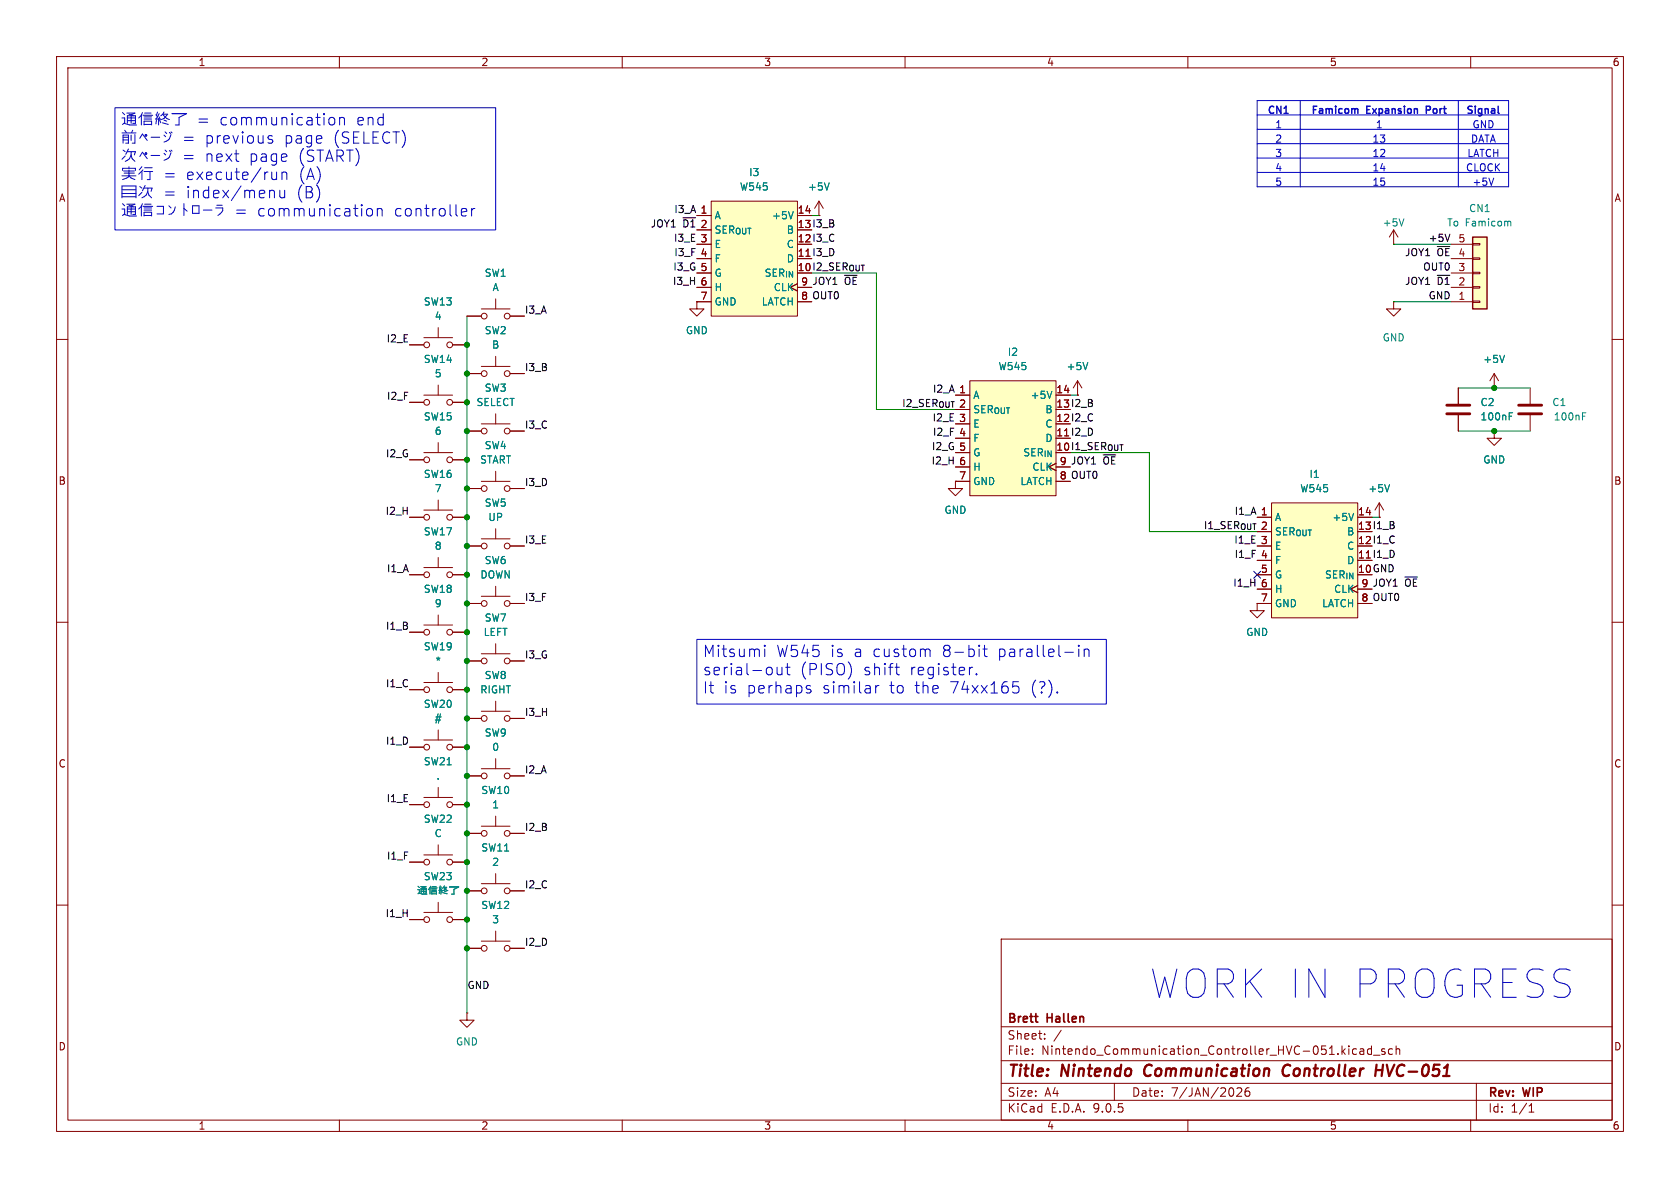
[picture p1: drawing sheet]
<svg xmlns="http://www.w3.org/2000/svg" width="297mm" height="210mm" viewBox="0 0 297 210" stroke-linecap="round" stroke-linejoin="round" font-family="sans-serif">
<g fill="none" stroke="#840000" stroke-width=".18">
<path d="M10 10h277v190h-277zM12 12h273v186h-273zM60 10v2M110 10v2M160 10v2M210 10v2M260 10v2M123.2 53.3v1.3h1.3l-1.3 1.3-1.3-1.3h1.3M123.2 53.3h.1M246.4 53.3v1.3h-1.3l1.3 1.3 1.2-1.3h-1.2M246.4 53.3h.1M10 60h2"/>
<path d="M264.2 68.6h.1M264.2 76.2v1.3h1.2l-1.2 1.2-1.3-1.2h1.3M264.2 76.2h.1M264.2 66l-.8 1.3M264.2 66l.7 1.3M264.2 66v2.6M285 60h2M168.9 85.1v1.3h1.3l-1.3 1.2-1.3-1.2h1.3M168.9 85.1h.1M10 110h2M285 110h2M10 160h2"/>
<path d="M177 166h108v32h-108zM285 160h2M60 198v2M110 198v2M160 198v2M177 194.5h108M177 191.5h108M177 187.5h108M177 181.5h108M182.5 186.3v.1M182.5 185.5v.1M184.7 183.6v.1"/>
<path d="M184.7 182.8v.1M187.6 182.1l-1.3 2M197 191.5v3M210 198v2M218.7 192.4l.5-.1 .3 .1v.3l-.9 1.1h.9M220.8 192.3a.59 .59 0 0 0-.7 .6v.6l.1 .2 .5 .1 .2-.1 .1-.5-.2-.3h-.4l-.3 .3M239.8 185.5l-.4-.1-.3 .3v.4l.1 .2h.6M240.5 185.5h.5l.1 .9M241.1 185.8h-.5a.29 .29 0 0 0-.2 .3 .29 .29 0 0 0 .2 .3l.5-.1M242.5 185.5l-.5-.1-.3 .3v.4l.2 .2h.6M242.5 184.9v1.5M242.8 186.5h1.2"/>
<path d="M244.8 185.5l-.3-.1-.3 .2 .1 .2 .5 .2v.3h-.6M246.2 185.5l-.5-.1-.2 .3v.4l.1 .2h.6M246.8 185.5l.2-.1 .4 .1 .1 .9M246.8 184.9v1.5M260 198v2M261 191.5v6.5M270.3 196.6h.9M270.3 195.5l.4-.4v1.5"/>
</g>
<path d="M202.6 188.5a1.27 1.27 0 0 0 0 1.6M227.7 188.2a1.13 1.13 0 0 0-.9 .7 1.13 1.13 0 0 0 .2 1.2l.3 .1 .5-.1M243.2 189.2h1.2M243.4 188.2l-.3 2M244.5 188.2l-.2 2" fill="none" stroke="#840000" stroke-width=".4"/>
<path d="M266 62.8l-.4 1.3" fill="none" stroke="#008484" stroke-width=".18"/>
<path d="M260.3 41.9h2.6v12.7h-2.6z" fill="#ffffc2"/>
<path d="M260.3 41.9h2.6v12.7h-2.6z" fill="none" stroke="#840000" stroke-width=".25"/>
<g fill="none" stroke="#840000" stroke-width=".18">
<path d="M246.4 43.2h.1M246.4 40.6l.7 1.3M246.4 40.6l-.8 1.3M246.4 40.6v2.6M256.5 53.3h3.8M256.5 50.8h3.8M256.5 48.3h3.8M256.5 45.7h3.8M256.5 43.2h3.8M260.3 53.2h1.3v.3h-1.3zM260.3 50.7h1.3v.2h-1.3zM260.3 48.1h1.3v.3h-1.3z"/>
<path d="M260.3 45.6h1.3v.2h-1.3zM260.3 43.1h1.3v.2h-1.3zM222.2 106.7v1.3h1.3l-1.3 1.2-1.2-1.2h1.2M222.2 106.7h.1"/>
</g>
<path d="M248.2 38.7l-.4 1.2M266.7 39.1l.4 .2v.6" fill="none" stroke="#008484" stroke-width=".18"/>
<path d="M171.4 67.3h15.3v20.3h-15.3z" fill="#ffffc2"/>
<g fill="none" stroke="#840000" stroke-width=".18">
<path d="M144.8 38.1h.1M144.8 35.6l-.8 1.2M144.8 35.6l.7 1.2M144.8 35.6v2.5M168.9 69.9h2.5M168.9 74.9h2.5M168.9 77.5h2.5M171.4 67.3h15.3v20.3h-15.3zM186.7 69.9h2.5M190.5 69.9h.1M190.5 67.3l-.8 1.3M190.5 67.3l.8 1.3"/>
<path d="M190.5 67.3v2.6M257.8 68.6v2.8M257.8 73.4v2.8M270.5 68.6v2.8M270.5 73.4v2.8M77.5 98.6v1.7M82.5 96.5h2.6M85.1 95.3h5.1M87.6 93.5v1.8M90.2 96.5h2.5M168.9 80h2.5M168.9 82.6h2.5"/>
<path d="M168.9 85.1h2.5M186.7 81.9l-1.3 .7 1.3 .6M186.7 82.6h2.5M186.7 85.1h2.5M243.8 91.4h.1M243.8 88.9l-.7 1.3M243.8 88.9l.8 1.3M243.8 88.9v2.5M72.4 111.8h2.5M72.4 101.6h2.5M74.9 110.5h5.1M74.9 100.3h5.1"/>
<path d="M77.5 108.7v1.8M77.5 118.9v1.8M80 111.8h2.5M80 101.6h2.5M82.5 116.8h2.6M82.5 106.7h2.6M85.1 115.6h5.1M85.1 105.4h5.1M87.6 103.6v1.8M87.6 113.8v1.8M90.2 116.8h2.5M90.2 106.7h2.5"/>
<path d="M72.4 121.9h2.5M72.4 132.1h2.5M74.9 120.7h5.1M74.9 130.8h5.1M77.5 129v1.8M77.5 139.2v1.8M80 121.9h2.5M80 132.1h2.5M82.5 127h2.6M82.5 137.2h2.6M85.1 125.7h5.1M85.1 135.9h5.1"/>
<path d="M87.6 124v1.7M87.6 134.1v1.8M90.2 127h2.5M90.2 137.2h2.5M72.4 142.2h2.5M74.9 141h5.1M80 142.2h2.5M82.5 147.3h2.6M82.5 157.5h2.6M85.1 146.1h5.1M85.1 156.2h5.1M87.6 144.3v1.8"/>
<path d="M87.6 154.4v1.8M90.2 147.3h2.5M90.2 157.5h2.5M82.5 179.1v1.2h1.3l-1.3 1.3-1.2-1.3h1.2M82.5 179.1h.1"/>
<circle cx="85.6" cy="96.5" r=".51"/>
<circle cx="89.7" cy="96.5" r=".51"/>
<circle cx="75.4" cy="101.6" r=".51"/>
<circle cx="75.4" cy="111.8" r=".51"/>
<circle cx="79.5" cy="111.8" r=".51"/>
<circle cx="79.5" cy="101.6" r=".51"/>
<circle cx="85.6" cy="116.8" r=".51"/>
<circle cx="85.6" cy="106.7" r=".51"/>
<circle cx="89.7" cy="116.8" r=".51"/>
<circle cx="89.7" cy="106.7" r=".51"/>
<circle cx="75.4" cy="121.9" r=".51"/>
<circle cx="75.4" cy="132.1" r=".51"/>
<circle cx="79.5" cy="121.9" r=".51"/>
<circle cx="79.5" cy="132.1" r=".51"/>
<circle cx="85.6" cy="127" r=".51"/>
<circle cx="85.6" cy="137.2" r=".51"/>
<circle cx="89.7" cy="127" r=".51"/>
<circle cx="89.7" cy="137.2" r=".51"/>
<circle cx="75.4" cy="142.2" r=".51"/>
<circle cx="79.5" cy="142.2" r=".51"/>
<circle cx="85.6" cy="157.5" r=".51"/>
<circle cx="85.6" cy="147.3" r=".51"/>
<circle cx="89.7" cy="157.5" r=".51"/>
<circle cx="89.7" cy="147.3" r=".51"/>
</g>
<path d="M146.6 32.3l-.4 1.3M186 69.2l-.5 1.2M192.3 64.1l-.4 1.2M266.8 73.6h.4M266.8 73h.6M279.8 73.6h.4M279.8 73h.6M245.7 85.7l-.5 1.2" fill="none" stroke="#008484" stroke-width=".18"/>
<path d="M255.8 71.6h4M255.8 73.2h4M268.5 71.6h4M268.5 73.2h4" fill="none" stroke="#840000" stroke-width=".51"/>
<path d="M224.8 88.9h15.2v20.3h-15.2z" fill="#ffffc2"/>
<g fill="none" stroke="#840000" stroke-width=".18">
<path d="M74.9 59.7h5.1M77.5 57.9v1.8M82.5 55.9h2.6M85.1 54.6h5.1M87.6 52.8v1.8M90.2 55.9h2.5M72.4 61h2.5M72.4 71.1h2.5M74.9 69.9h5.1M77.5 68.1v1.8M77.5 78.2v1.8M80 61h2.5"/>
<path d="M80 71.1h2.5M82.5 66h2.6M82.5 76.2h2.6M85.1 64.8h5.1M85.1 74.9h5.1M87.6 63v1.8M87.6 73.2v1.7M90.2 66h2.5M90.2 76.2h2.5M72.4 91.4h2.5M72.4 81.3h2.5M74.9 80h5.1"/>
<path d="M74.9 90.2h5.1M77.5 88.4v1.8M80 91.4h2.5M80 81.3h2.5M222.2 91.4h2.6M222.2 96.5h2.6M222.2 99.1h2.6M224.8 88.9h15.2v20.3h-15.2zM240 91.4h2.6M222.2 101.6h2.6M222.2 104.1h2.6M222.2 106.7h2.6"/>
<path d="M240 103.5l-1.2 .6 1.2 .7M240 104.1h2.6M240 106.7h2.6M72.4 152.4h2.5M74.9 151.1h5.1M77.5 149.4v1.7M77.5 159.5v1.8M80 152.4h2.5M72.4 162.6h2.5M74.9 161.3h5.1M80 162.6h2.5M82.5 167.6h2.6"/>
<path d="M85.1 166.4h5.1M87.6 164.6v1.8M90.2 167.6h2.5"/>
<circle cx="85.6" cy="55.9" r=".51"/>
<circle cx="89.7" cy="55.9" r=".51"/>
<circle cx="75.4" cy="61" r=".51"/>
<circle cx="75.4" cy="71.1" r=".51"/>
<circle cx="79.5" cy="61" r=".51"/>
<circle cx="79.5" cy="71.1" r=".51"/>
<circle cx="85.6" cy="76.2" r=".51"/>
<circle cx="85.6" cy="66" r=".51"/>
<circle cx="89.7" cy="66" r=".51"/>
<circle cx="89.7" cy="76.2" r=".51"/>
<circle cx="75.4" cy="91.4" r=".51"/>
<circle cx="75.4" cy="81.3" r=".51"/>
<circle cx="79.5" cy="91.4" r=".51"/>
<circle cx="79.5" cy="81.3" r=".51"/>
<circle cx="75.4" cy="152.4" r=".51"/>
<circle cx="79.5" cy="152.4" r=".51"/>
<circle cx="75.4" cy="162.6" r=".51"/>
<circle cx="79.5" cy="162.6" r=".51"/>
<circle cx="85.6" cy="167.6" r=".51"/>
<circle cx="89.7" cy="167.6" r=".51"/>
</g>
<g fill="none" stroke="#008484" stroke-width=".18">
<path d="M239.3 90.7l-.4 1.3M73.8 157.3h.3v.5l-.2 .2M73.9 156.7l.2 .2M74.1 157.9l.6 .2h.8M74.4 156.7h.9l-.4 .2M74.4 157.6h.9M74.4 157.3h.9M74.4 157.9v-.9h1v.9h-.3M74.6 156.9l.5 .1M74.9 157v.9M76 156.9v1.2M76.1 156.7l-.4 .6"/>
<path d="M76.2 157h1.1M76.3 158h.9M76.3 158.1v-.5h.9v.5M76.3 157.4h.9M76.3 157.2h.9M76.4 156.7h.7M77.6 157.4h.5M77.7 156.9l.1 .3M77.7 157.5v.4M77.8 156.6l-.1 .4M77.8 157.2l-.1 .2M78 157.3v.8"/>
<path d="M78 156.8l-.2 .4M78 157.2l.1 .3M78.1 157.5l.1 .3M78.4 157.8l.6 .2M78.4 156.9h.6M78.4 156.9l-.2 .1M78.5 157l.7 .5M78.6 157.5l.3 .1M78.6 156.6l-.2 .3M78.9 156.9l-.3 .4-.3 .2M79.5 156.8h1.6l-.8 .4v.9h-.5"/>
</g>
<path d="M125.7 35.6h15.3v20.3h-15.3z" fill="#ffffc2"/>
<g fill="none" stroke="#840000" stroke-width=".18">
<path d="M123.2 38.1h2.5M125.7 35.6h15.3v20.3h-15.3zM141 38.1h2.5M144.8 38.1h.1M82.5 55.9h2.6M90.2 55.9h2.5M123.2 53.3h.1M123.2 43.2h2.5M123.2 45.7h2.5M123.2 48.3h2.5M123.2 50.8h2.5M123.2 53.3h2.5"/>
<path d="M141 50.2l-1.3 .6 1.3 .6M141 50.8h2.5M141 53.3h2.5M72.4 61h2.5M72.4 71.1h2.5M80 61h2.5M80 71.1h2.5M82.5 76.2h2.6M82.5 66h2.6M90.2 76.2h2.5M90.2 66h2.5M168.9 69.9h2.5"/>
<path d="M168.9 74.9h2.5M168.9 77.5h2.5M186.7 69.9h2.5M190.5 69.9h.1M257.8 68.6v2.8M257.8 73.4v2.8M264.2 76.2h.1M264.2 68.6h.1M72.4 91.4h2.5M72.4 81.3h2.5M80 91.4h2.5M80 81.3h2.5"/>
<path d="M82.5 86.4h2.6M82.5 96.5h2.6M85.1 85.1h5.1M87.6 83.3v1.8M90.2 86.4h2.5M90.2 96.5h2.5M168.9 85.1h.1M168.9 85.1h2.5M168.9 80h2.5M168.9 82.6h2.5M186.7 81.9l-1.3 .7 1.3 .6M186.7 85.1h2.5"/>
<path d="M186.7 82.6h2.5M222.2 91.4h2.6M222.2 96.5h2.6M222.2 99.1h2.6M240 91.4h2.6M243.8 91.4h.1M72.4 101.6h2.5M72.4 111.8h2.5M80 101.6h2.5M80 111.8h2.5M82.5 106.7h2.6M82.5 116.8h2.6"/>
<path d="M90.2 106.7h2.5M90.2 116.8h2.5M222.2 106.7h.1M222.2 101.6h2.6M222.2 104.1h2.6M222.2 106.7h2.6M240 103.5l-1.2 .6 1.2 .7M240 104.1h2.6M240 106.7h2.6M72.4 132.1h2.5M72.4 121.9h2.5M80 132.1h2.5"/>
<path d="M80 121.9h2.5M82.5 137.2h2.6M82.5 127h2.6M90.2 137.2h2.5M90.2 127h2.5M72.4 152.4h2.5M72.4 142.2h2.5M80 152.4h2.5M80 142.2h2.5M82.5 157.5h2.6M82.5 147.3h2.6M90.2 157.5h2.5"/>
<path d="M90.2 147.3h2.5M72.4 162.6h2.5M80 162.6h2.5M82.5 167.6h2.6M90.2 167.6h2.5"/>
<circle cx="85.6" cy="86.4" r=".51"/>
<circle cx="89.7" cy="86.4" r=".51"/>
</g>
<g fill="none" stroke="#008484" stroke-width=".18">
<path d="M140.2 37.4l-.4 1.3M146.6 32.3l-.4 1.3M186 69.2l-.5 1.2M192.3 64.1l-.4 1.2M266 62.8l-.4 1.3M266.8 73.6h.4M266.8 73h.6M239.3 90.7l-.4 1.3M245.7 85.7l-.5 1.2M73.8 157.3h.3v.5l-.2 .2M73.9 156.7l.2 .2M74.1 157.9l.6 .2h.8"/>
<path d="M74.4 156.7h.9l-.4 .2M74.4 157.6h.9M74.4 157.3h.9M74.4 157.9v-.9h1v.9h-.3M74.6 156.9l.5 .1M74.9 157v.9M76 156.9v1.2M76.1 156.7l-.4 .6M76.2 157h1.1M76.3 158h.9M76.3 158.1v-.5h.9v.5M76.3 157.4h.9"/>
<path d="M76.3 157.2h.9M76.4 156.7h.7M77.6 157.4h.5M77.7 156.9l.1 .3M77.7 157.5v.4M77.8 156.6l-.1 .4M77.8 157.2l-.1 .2M78 157.3v.8M78 156.8l-.2 .4M78 157.2l.1 .3M78.1 157.5l.1 .3M78.4 157.8l.6 .2"/>
<path d="M78.4 156.9h.6M78.4 156.9l-.2 .1M78.5 157l.7 .5M78.6 157.5l.3 .1M78.6 156.6l-.2 .3M78.9 156.9l-.3 .4-.3 .2M79.5 156.8h1.6l-.8 .4v.9h-.5"/>
</g>
<path d="M256.3 41.4l-.4 1.3" fill="none" stroke="#000" stroke-width=".18"/>
<g fill="none" stroke="#0000c2" stroke-width=".25">
<path d="M225.2 18.9l-.4-.1-.3 .2M226.5 18.8v1.2l-.8-1.2v1.2M227.2 19l.2-.2v1.2M232.8 18.8h-.6v1.2M236.1 18.8v.1M239.9 19.2l.2 .2v.6M242.2 18.8h-.6v1.2M248.3 18.8v.1M252.8 18.9l-.6-.1v1.2M255.4 18.8v1.1M260.3 18.8h-.5l-.2 .1M260.8 18.8v.1"/>
<path d="M264.9 18.8v1.1l.1 .1"/>
</g>
<g fill="none" stroke="#0000c2" stroke-width=".18">
<path d="M20.3 19.1h67.3v21.5h-67.3zM21.7 19.9l.3 .4M22.4 20h1.4l-.6 .3M25.2 19.9l-.2 .5-.5 .5M25.6 20h1.1M27.8 19.8l-.1 .6M29 19.8l-.2 .4M222.2 17.8h44.5v15.2h-44.5zM229.9 17.8v15.2M257.8 17.8v15.2M21.6 20.9h.4v.8l-.3 .3M21.6 37h.4v.8l-.3 .3"/>
<path d="M21.9 21.8l1 .3h1.2M21.9 37.9l1 .3h1.2M22.5 21.3h1.3M22.5 20.9h1.3M22.5 21.8v-1.3h1.4v1.3h-.4M22.5 36.6v1.3M22.5 37.4h1.3M22.5 37h1.3M22.8 20.2l.8 .3M23.2 20.5v1.3M23.2 36.6v1.3M23.9 36.6v1.3h-.4"/>
<path d="M25 20.3v1.8M25 36.4v1.8M25 36.5l-.5 .5M25.3 20.4h1.7M25.5 22h1.3M25.5 22.1v-.7h1.3v.7M25.5 38.2v-.7h1.3v.7M25.5 21h1.3M25.5 20.7h1.3M25.5 38.1h1.3M25.5 37.1h1.3M27.5 21h.8"/>
<path d="M27.6 20.3l.2 .4M27.7 21.2l-.1 .7M27.8 20.7l-.2 .3M28 20.9v1.2M28.1 20.1l-.3 .6M28.1 20.7l.2 .4M28.2 21.2l.2 .5M28.7 21.7l1.1 .3M28.8 20.2h.9M28.8 20.2l-.4 .3M28.9 20.4l.6 .5 .4 .2M28.9 36.5v1.3h-1.1"/>
<path d="M29 21.2l.5 .2M29.6 20.3l-.6 .6-.5 .2M30.4 20.1h2.6l-1.3 .7v1.3h-.7M31 36.6a1.32 1.32 0 0 1-1.2 1.3M32.5 36.9l.6 .4M32.5 36v2.1M34 36.4h1.2v1.3h-1.2zM35.9 37.1h1.6M38.1 36.8h1.3a1.37 1.37 0 0 1-.9 1.3M47.5 24.5l.6 .2 .1 .3-.3 .3-.5-.1M47.5 24.1l.2-.1 .4 .1M47.9 33.6l.5 .1 .1 .2v1.1"/>
<path d="M48.9 30.4v1.3M48.9 31.6a.54 .54 0 0 1-.8 .1M49.5 33.6l.1 1.3a.54 .54 0 0 0 .7-.1M49.8 30.4v1.3M50.1 30.4l-.3 .2M50.3 33.6v1.4M50.4 30.4l.3 .3v1M58.2 20.9a.54 .54 0 0 1 .6-.2 .54 .54 0 0 1 .4 .4v.6a.54 .54 0 0 1-.4 .4 .54 .54 0 0 1-.6-.2M60 20.9a.5 .5 0 0 1 .9 .1v1.1M60 20.8v1.3M64.9 37a.54 .54 0 0 1 .5-.2 .54 .54 0 0 1 .4 .4v.6a.54 .54 0 0 1-.4 .4 .54 .54 0 0 1-.5-.2M66.7 37a.5 .5 0 0 1 .9 .1v1.1"/>
<path d="M66.7 36.9v1.3M81.8 36.9l.6 .1 .1 .3-.9 .2M82.4 38.1l-.6 .1M83.4 36.9v1.3M83.9 36.9a.51 .51 0 0 0-.5 .3M222.2 20.3h44.5M222.2 22.9h44.5M222.2 25.4h44.5M222.2 27.9h44.5M222.2 30.5h44.5M264.1 31.5l-.5 1.3M123.2 113h72.4v11.5h-72.4z"/>
<path d="M135.2 114.1v.2M135.2 114.7v1.4M135.2 114.1l-.1 .1 .1 .1M135.2 114.1l.1 .1-.1 .1M136.4 118.1l.1 .2-.1 .8M137.4 118l.1 1.2a.54 .54 0 0 0 .7-.1M138.2 118v1.3M138.9 118h.8M139.2 117.3v1.7l.1 .2 .4 .1M158.2 118h.8M158.5 119l.1 .2 .4 .1M163.9 114.7l.4 .1 .1 .2v1.1"/>
<path d="M172 118l-.4 .1M172.6 119.1l.1 .1-.1 .1M172.6 119.1l-.1 .1 .1 .1M172.6 119.1v.2M173.1 114.1v.2M173.1 114.7v1.4M173.1 114.1l-.1 .1 .1 .1M173.1 114.1l.1 .1-.1 .1M173.8 114.7h.7M174.1 114.1v1.7v.2l.4 .1M188.2 115.3h1.6M190.7 114.1v.2"/>
<path d="M190.7 114.7v1.4M190.7 114.1l-.1 .1 .1 .1M190.7 114.1l.1 .1-.1 .1M191.7 114.9a.5 .5 0 0 1 .8 .1v1.1M191.7 114.7v1.4M142.8 121.8l.5 .1 .1 .3-.3 .3h-.4M143.1 121.2l.2 .1M154.8 121.2v1.3M155.4 121.2a.51 .51 0 0 0-.6 .4M179.1 120.5h1M179.3 121.3h.5l.3 .4v.4l-.1 .3-.7 .1"/>
</g>
<path d="M143.5 38.1h1.3M82.5 55.9v123.2M143.5 48.3h11.4v24.1h14M246.4 43.2h10.1M246.4 53.3h10.1M189.2 69.9h1.3M257.8 76.2h12.7M257.8 68.6h12.7M189.2 80h14v14h19M242.6 91.4h1.2" fill="none" stroke="#008400" stroke-width=".18"/>
<path d="M221.6 101l1.3 1.2M222.9 101l-1.3 1.2" fill="none" stroke="#000084" stroke-width=".18"/>
<g fill="#008400" stroke="#008400" stroke-width=".18">
<circle cx="264.2" cy="76.2" r=".46"/>
<circle cx="264.2" cy="68.6" r=".46"/>
<circle cx="82.5" cy="61" r=".46"/>
<circle cx="82.5" cy="81.3" r=".46"/>
<circle cx="82.5" cy="76.2" r=".46"/>
<circle cx="82.5" cy="86.4" r=".46"/>
<circle cx="82.5" cy="66" r=".46"/>
<circle cx="82.5" cy="91.4" r=".46"/>
<circle cx="82.5" cy="71.1" r=".46"/>
<circle cx="82.5" cy="147.3" r=".46"/>
<circle cx="82.5" cy="157.5" r=".46"/>
<circle cx="82.5" cy="162.6" r=".46"/>
<circle cx="82.5" cy="137.2" r=".46"/>
<circle cx="82.5" cy="132.1" r=".46"/>
<circle cx="82.5" cy="167.6" r=".46"/>
<circle cx="82.5" cy="142.2" r=".46"/>
<circle cx="82.5" cy="152.4" r=".46"/>
<circle cx="82.5" cy="101.6" r=".46"/>
<circle cx="82.5" cy="106.7" r=".46"/>
<circle cx="82.5" cy="116.8" r=".46"/>
<circle cx="82.5" cy="121.9" r=".46"/>
<circle cx="82.5" cy="127" r=".46"/>
<circle cx="82.5" cy="111.8" r=".46"/>
<circle cx="82.5" cy="96.5" r=".46"/>
</g>
<text font-size="7" fill="#0000c2" x="203.3" y="176.7">WORK IN PROGRESS</text>
<g font-size="2.8" fill="#0000c2">
<text x="34.7" y="22.5">=</text>
<text x="38.7" y="22.5">communication</text>
<text x="63" y="22.5">end</text>
<text x="21.3" y="25.7">þÿRM0Ú0ü0¸</text>
<text x="21.3" y="28.9">þÿk!0Ú0ü0¸ next</text>
<text x="32.1" y="25.7">=</text>
<text x="32.1" y="28.9">=</text>
<text x="36.1" y="25.7">previous</text>
<text x="44" y="28.9">page</text>
<text x="50.2" y="25.7">page</text>
<text x="52.7" y="28.9">(START)</text>
<text x="58.9" y="25.7">(SELECT)</text>
<text x="21.3" y="32.1">þÿ[ŸˆL=</text>
<text x="21.3" y="35.3">þÿvîk!=</text>
<text x="32.8" y="32.1">execute/run</text>
<text x="32.8" y="35.3">index/menu</text>
<text x="52.4" y="35.3">(B)</text>
<text x="52.8" y="32.1">(A)</text>
<text x="41.3" y="38.6">=</text>
<text x="45.4" y="38.6">communication</text>
<text x="69.6" y="38.6">controller</text>
<text x="124.1" y="116.4">Mitsumi</text>
<text x="124.1" y="119.7">serial-out</text>
<text x="137.2" y="116.4">W545</text>
<text x="141.3" y="119.7">(PISO)</text>
<text x="146.7" y="116.4">is</text>
<text x="150.9" y="116.4">a custom</text>
<text x="152.5" y="119.7">shift</text>
<text x="160.8" y="119.7">register.</text>
<text x="166.6" y="116.4">8-bit</text>
<text x="176.5" y="116.4">parallel-in</text>
<text x="124.1" y="122.9">It</text>
<text x="127.8" y="122.9">is</text>
<text x="132" y="122.9">perhaps</text>
<text x="145.4" y="122.9">similar</text>
<text x="157.2" y="122.9">to</text>
<text x="161.8" y="122.9">the</text>
<text x="168" y="122.9">74xx165</text>
<text x="182.4" y="122.9">(?).</text>
</g>
<g font-size="2.8" fill="#840000">
<text x="178" y="190.9">Title:</text>
<text x="187.7" y="190.9">Nintendo</text>
<text x="203.1" y="190.9">Communication</text>
<text x="228.4" y="190.9">Controller</text>
<text x="245.6" y="190.9">HVC-051</text>
</g>
<g font-size="2.1" fill="#840000">
<text x="178" y="184">Sheet:</text>
<text x="178" y="181.2">Brett</text>
<text x="185.2" y="181.2">Hallen</text>
<text x="178" y="186.7">File:</text>
<text x="184.1" y="186.7">Nintendo_Communication_Controller_HVC-051.kicad_sch</text>
<text x="178" y="196.9">KiCad</text>
<text x="178" y="194.1">Size:</text>
<text x="184.7" y="194.1">A4</text>
<text x="185.7" y="196.9">E.D.A.</text>
<text x="193.3" y="196.9">9.0.5</text>
<text x="200" y="194.1">Date:</text>
<text x="207" y="194.1">7/JAN/2026</text>
<text x="263" y="194.3">Rev:</text>
<text x="263" y="196.9">Id:</text>
<text x="267.1" y="196.9">1/1</text>
<text x="269.4" y="194.3">WIP</text>
</g>
<g font-size="1.8" fill="#840000">
<text x="35" y="11.9">1</text>
<text x="85" y="11.9">2</text>
<text x="135" y="11.9">3</text>
<text x="185" y="11.9">4</text>
<text x="235" y="11.9">5</text>
<text x="285" y="11.9">6</text>
<text x="10.3" y="35.9">A</text>
<text x="285.3" y="35.9">A</text>
<text x="120.7" y="40.3">~{D1}</text>
<text x="123.8" y="40.4">2</text>
<text x="123.8" y="37.8">1</text>
<text x="140.9" y="37.8">14</text>
<text x="140.9" y="40.4">13 I3_B</text>
<text x="140.9" y="40.4">13</text>
<text x="123.8" y="42.9">3</text>
<text x="123.8" y="45.5">4</text>
<text x="140.9" y="42.9">12 I3_C</text>
<text x="140.9" y="45.5">11 I3_D</text>
<text x="140.9" y="42.9">12</text>
<text x="140.9" y="45.5">11</text>
<text x="257.7" y="45.5">4</text>
<text x="257.7" y="42.9">5</text>
<text x="123.8" y="53.1">7</text>
<text x="123.8" y="48">5</text>
<text x="123.8" y="50.5">6</text>
<text x="140.9" y="48">10 I2_SER_{OUT}</text>
<text x="140.9" y="48">10</text>
<text x="141.5" y="50.5">9</text>
<text x="141.5" y="53.1">8</text>
<text x="257.7" y="53.1">1</text>
<text x="257.7" y="50.5">2</text>
<text x="257.7" y="48">3</text>
<text x="169.5" y="69.6">1</text>
<text x="186.6" y="69.6">14</text>
<text x="159.3" y="72">I2_SER_{OUT}</text>
<text x="169.5" y="72.1">2</text>
<text x="169.5" y="74.7">3</text>
<text x="169.5" y="77.2">4</text>
<text x="186.6" y="72.1">13 I2_B</text>
<text x="186.6" y="74.7">12 I2_C</text>
<text x="186.6" y="77.2">11 I2_D</text>
<text x="186.6" y="72.1">13</text>
<text x="186.6" y="74.7">12</text>
<text x="186.6" y="77.2">11</text>
<text x="169.5" y="79.8">5</text>
<text x="169.5" y="82.3">6</text>
<text x="186.6" y="79.8">10 I1_SER_{OUT}</text>
<text x="186.6" y="79.8">10</text>
<text x="187.3" y="82.3">9</text>
<text x="10.3" y="85.9">B</text>
<text x="169.5" y="84.8">7</text>
<text x="187.3" y="84.8">8</text>
<text x="285.3" y="85.9">B</text>
<text x="212.7" y="93.6">I1_SER_{OUT}</text>
<text x="222.8" y="93.7">2</text>
<text x="222.8" y="91.2">1</text>
<text x="240" y="91.2">14</text>
<text x="240" y="93.7">13 I1_B</text>
<text x="240" y="93.7">13</text>
<text x="222.8" y="101.3">5</text>
<text x="222.8" y="96.3">3</text>
<text x="222.8" y="98.8">4</text>
<text x="240" y="96.3">12 I1_C</text>
<text x="240" y="98.8">11 I1_D</text>
<text x="240" y="101.3">10 GND</text>
<text x="240" y="96.3">12</text>
<text x="240" y="98.8">11</text>
<text x="240" y="101.3">10</text>
<text x="222.8" y="106.4">7</text>
<text x="222.8" y="103.9">6</text>
<text x="240.6" y="103.9">9</text>
<text x="240.6" y="106.4">8</text>
<text x="10.3" y="135.9">C</text>
<text x="285.3" y="135.9">C</text>
<text x="10.3" y="185.9">D</text>
<text x="285.3" y="185.9">D</text>
<text x="35" y="199.9">1</text>
<text x="85" y="199.9">2</text>
<text x="135" y="199.9">3</text>
<text x="185" y="199.9">4</text>
<text x="235" y="199.9">5</text>
<text x="285" y="199.9">6</text>
</g>
<g font-size="1.8" fill="#0000c2">
<text x="223.9" y="20.8">CN1</text>
<text x="225.4" y="23">1</text>
<text x="231.6" y="20.8">Famicom</text>
<text x="241.6" y="20.8">Expansion</text>
<text x="243.1" y="23">1</text>
<text x="252.6" y="20.8">Port</text>
<text x="259" y="20.8">Signal</text>
<text x="260.2" y="23">GND</text>
<text x="225.4" y="25.5">2</text>
<text x="225.4" y="28.1">3</text>
<text x="242.5" y="25.5">13</text>
<text x="242.5" y="28.1">12</text>
<text x="259.3" y="28.1">LATCH</text>
<text x="259.9" y="25.5">DATA</text>
<text x="225.4" y="30.6">4</text>
<text x="225.4" y="33.2">5</text>
<text x="242.5" y="30.6">14</text>
<text x="242.5" y="33.2">15</text>
<text x="259.1" y="30.6">CLOCK</text>
<text x="260.2" y="33.2">+5V</text>
</g>
<g font-size="1.8" fill="#008484">
<text x="130.7" y="33.9">W545</text>
<text x="132.3" y="31.3">I3</text>
<text x="142.7" y="33.9">+5V</text>
<text x="126.2" y="39">A</text>
<text x="126.2" y="41.5">SER_{OUT}</text>
<text x="136.4" y="39">+5V</text>
<text x="139" y="41.5">B</text>
<text x="244.3" y="40.2">+5V</text>
<text x="255.7" y="40.2">To Famicom</text>
<text x="259.6" y="37.7">CN1</text>
<text x="126.2" y="44">E</text>
<text x="126.2" y="46.6">F</text>
<text x="139" y="44">C</text>
<text x="139" y="46.6">D</text>
<text x="85.6" y="49.1">SW1</text>
<text x="87" y="51.7">A</text>
<text x="126.2" y="49.1">G</text>
<text x="126.2" y="51.7">H</text>
<text x="135" y="49.1">SER_{IN}</text>
<text x="136.7" y="51.7">CLK</text>
<text x="74.8" y="54.2">SW13</text>
<text x="76.8" y="56.7">4</text>
<text x="85.6" y="59.3">SW2</text>
<text x="121.2" y="59.3">GND</text>
<text x="126.2" y="54.2">GND</text>
<text x="134.6" y="54.2">LATCH</text>
<text x="74.8" y="64.4">SW14</text>
<text x="86.9" y="61.8">B</text>
<text x="176.4" y="65.6">W545</text>
<text x="178.1" y="63.1">I2</text>
<text x="188.5" y="65.6">+5V</text>
<text x="244.3" y="60.6">GND</text>
<text x="262.1" y="64.4">+5V</text>
<text x="76.8" y="66.9">5</text>
<text x="84.1" y="72">SELECT</text>
<text x="85.6" y="69.4">SW3</text>
<text x="172" y="70.7">A</text>
<text x="182.1" y="70.7">+5V</text>
<text x="261.6" y="72">C2</text>
<text x="274.3" y="72">C1</text>
<text x="74.8" y="74.5">SW15</text>
<text x="76.8" y="77.1">6</text>
<text x="172" y="73.3">SER_{OUT}</text>
<text x="172" y="75.8">E</text>
<text x="184.7" y="73.3">B</text>
<text x="184.7" y="75.8">C</text>
<text x="261.6" y="74.5">100nF</text>
<text x="274.6" y="74.5">100nF</text>
<text x="84.8" y="82.1">START</text>
<text x="85.6" y="79.6">SW4</text>
<text x="172" y="78.3">F</text>
<text x="172" y="80.9">G</text>
<text x="172" y="83.4">H</text>
<text x="180.8" y="80.9">SER_{IN}</text>
<text x="182.4" y="83.4">CLK</text>
<text x="184.7" y="78.3">D</text>
<text x="262.1" y="82.1">GND</text>
<text x="74.8" y="84.7">SW16</text>
<text x="76.8" y="87.2">7</text>
<text x="85.6" y="89.8">SW5</text>
<text x="172" y="86">GND</text>
<text x="180.3" y="86">LATCH</text>
<text x="229.8" y="87.2">W545</text>
<text x="231.4" y="84.7">I1</text>
<text x="241.8" y="87.2">+5V</text>
<text x="74.8" y="94.8">SW17</text>
<text x="86.2" y="92.3">UP</text>
<text x="166.9" y="91">GND</text>
<text x="225.3" y="92.3">A</text>
<text x="225.3" y="94.8">SER_{OUT}</text>
<text x="235.4" y="92.3">+5V</text>
<text x="238" y="94.8">B</text>
<text x="76.8" y="97.4">8</text>
<text x="85.6" y="99.9">SW6</text>
<text x="225.3" y="97.4">E</text>
<text x="225.3" y="99.9">F</text>
<text x="238" y="97.4">C</text>
<text x="238" y="99.9">D</text>
<text x="74.8" y="105">SW18</text>
<text x="76.8" y="107.5">9</text>
<text x="84.8" y="102.5">DOWN</text>
<text x="225.3" y="102.5">G</text>
<text x="225.3" y="105">H</text>
<text x="225.3" y="107.5">GND</text>
<text x="233.6" y="107.5">LATCH</text>
<text x="234.1" y="102.5">SER_{IN}</text>
<text x="235.8" y="105">CLK</text>
<text x="85.4" y="112.6">LEFT</text>
<text x="85.6" y="110.1">SW7</text>
<text x="220.2" y="112.6">GND</text>
<text x="74.8" y="115.2">SW19</text>
<text x="76.9" y="117.7">*</text>
<text x="74.8" y="125.3">SW20</text>
<text x="84.8" y="122.8">RIGHT</text>
<text x="85.6" y="120.2">SW8</text>
<text x="76.7" y="127.9">#</text>
<text x="85.6" y="130.4">SW9</text>
<text x="74.8" y="135.5">SW21</text>
<text x="86.9" y="132.9">0</text>
<text x="77.1" y="138">.</text>
<text x="85" y="140.6">SW10</text>
<text x="86.9" y="143.1">1</text>
<text x="74.8" y="145.6">SW22</text>
<text x="76.7" y="148.2">C</text>
<text x="74.8" y="155.8">SW23</text>
<text x="85" y="150.7">SW11</text>
<text x="86.9" y="153.3">2</text>
<text x="85" y="160.9">SW12</text>
<text x="86.9" y="163.4">3</text>
<text x="80.5" y="185">GND</text>
</g>
<g font-size="1.8">
<text x="114.9" y="40.3">JOY1</text>
<text x="119.1" y="37.8">I3_A 1</text>
<text x="118.9" y="47.9">I3_G 5</text>
<text x="119.1" y="42.8">I3_E 3</text>
<text x="119.1" y="45.4">I3_F 4</text>
<text x="248.3" y="45.4">JOY1</text>
<text x="251.5" y="47.9">OUT0</text>
<text x="252.5" y="42.8">+5V</text>
<text x="254.1" y="45.4">~{OE}</text>
<text x="118.9" y="50.5">I3_H 6</text>
<text x="141.5" y="50.5">9 JOY1</text>
<text x="141.5" y="53.1">8 OUT0</text>
<text x="149.3" y="50.5">~{OE}</text>
<text x="248.3" y="50.5">JOY1</text>
<text x="252.5" y="53">GND</text>
<text x="254.1" y="50.5">~{D1}</text>
<text x="92.7" y="55.5">I3_A</text>
<text x="68.3" y="60.6">I2_E</text>
<text x="92.7" y="65.7">I3_B</text>
<text x="68.3" y="70.8">I2_F</text>
<text x="164.8" y="69.5">I2_A 1</text>
<text x="92.7" y="75.9">I3_C</text>
<text x="164.8" y="74.6">I2_E 3</text>
<text x="164.8" y="77.1">I2_F 4</text>
<text x="68.1" y="80.9">I2_G</text>
<text x="164.6" y="82.2">I2_H 6</text>
<text x="164.7" y="79.7">I2_G 5</text>
<text x="187.3" y="82.3">9 JOY1</text>
<text x="195" y="82.2">~{OE}</text>
<text x="92.7" y="86">I3_D</text>
<text x="187.3" y="84.8">8 OUT0</text>
<text x="68.1" y="91.1">I2_H</text>
<text x="218.2" y="91.1">I1_A 1</text>
<text x="68.3" y="101.3">I1_A</text>
<text x="92.7" y="96.2">I3_E</text>
<text x="218.1" y="96.2">I1_E 3</text>
<text x="218.2" y="98.7">I1_F 4</text>
<text x="92.7" y="106.3">I3_F</text>
<text x="217.9" y="103.8">I1_H 6</text>
<text x="240.6" y="103.9">9 JOY1</text>
<text x="240.6" y="106.4">8 OUT0</text>
<text x="248.3" y="103.8">~{OE}</text>
<text x="68.1" y="111.4">I1_B</text>
<text x="92.7" y="116.5">I3_G</text>
<text x="68.1" y="121.6">I1_C</text>
<text x="68.1" y="131.7">I1_D</text>
<text x="92.7" y="126.7">I3_H</text>
<text x="92.7" y="136.8">I2_A</text>
<text x="68.3" y="141.9">I1_E</text>
<text x="92.7" y="147">I2_B</text>
<text x="68.3" y="152.1">I1_F</text>
<text x="92.7" y="157.1">I2_C</text>
<text x="68.1" y="162.2">I1_H</text>
<text x="92.7" y="167.3">I2_D</text>
<text x="82.5" y="174.9">GND</text>
</g>
</svg>
